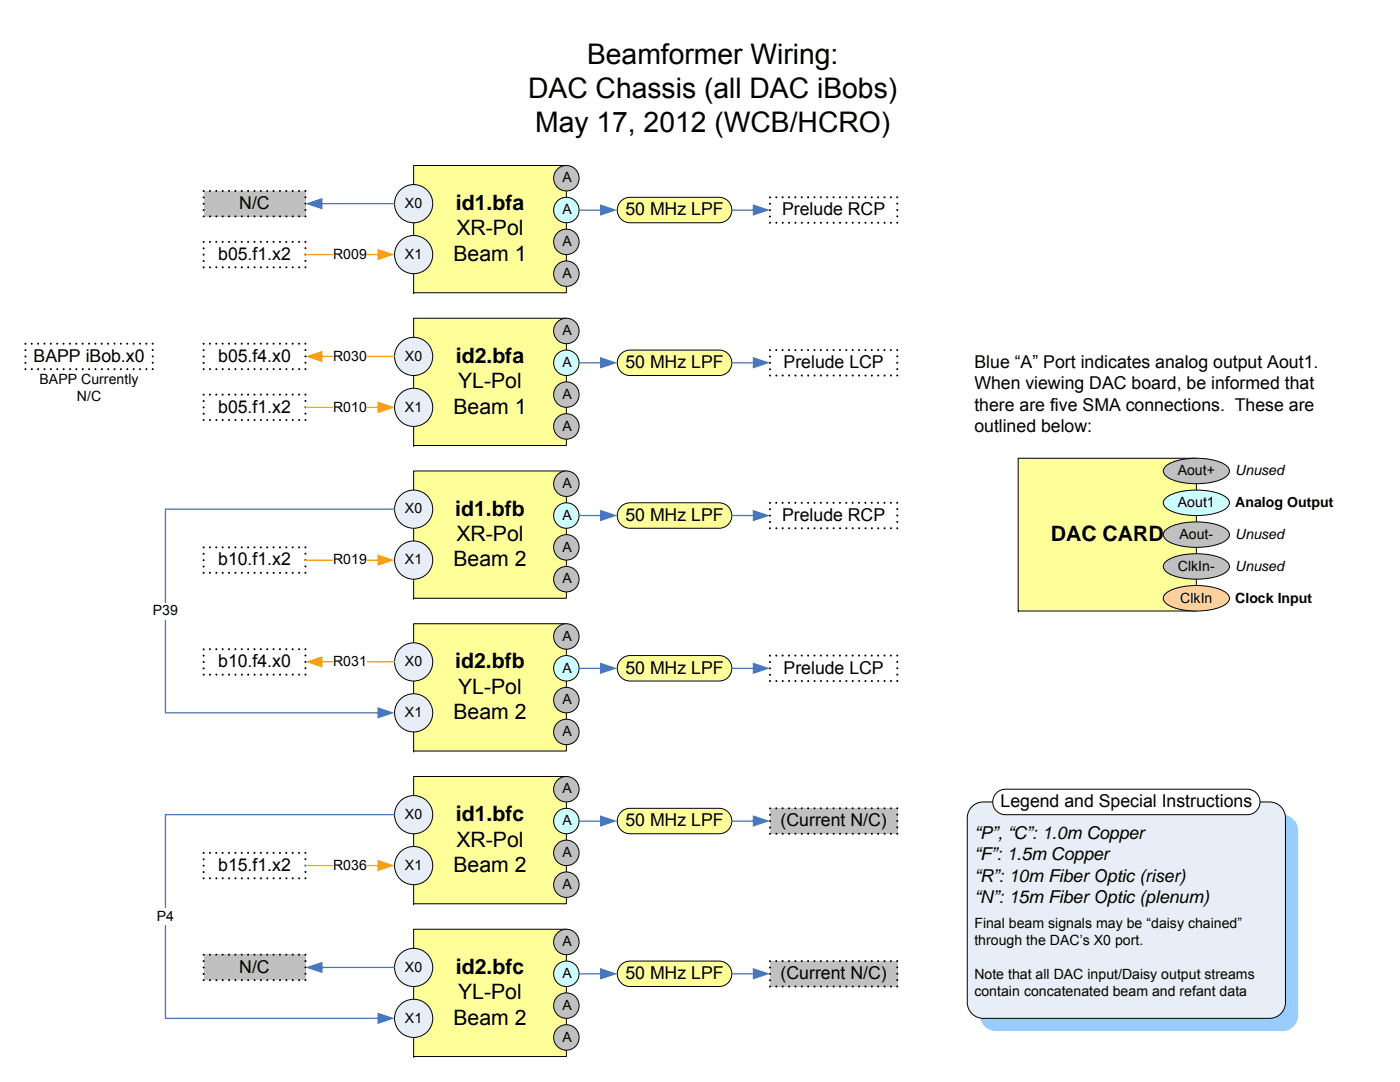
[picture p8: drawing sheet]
<svg xmlns="http://www.w3.org/2000/svg" width="279mm" height="216mm" viewBox="0 0 279 216" stroke-linecap="round" stroke-linejoin="round" font-family="sans-serif">
<path d="M82.5 33h30.5v25.4h-30.5z" fill="#ff9"/>
<path d="M82.5 33h30.5v25.4h-30.5zM82.5 58.4h.1" fill="none" stroke="#000" stroke-width=".2"/>
<circle cx="113" cy="35.6" r="2.54" fill="#c0c0c0"/>
<circle cx="113" cy="35.6" r="2.54" fill="none" stroke="#000" stroke-width=".2"/>
<circle cx="82.6" cy="50.8" r="3.8" fill="#e8eef7"/>
<circle cx="82.6" cy="50.8" r="3.8" fill="none" stroke="#000" stroke-width=".2"/>
<circle cx="113" cy="41.9" r="2.54" fill="#cff"/>
<circle cx="113" cy="41.9" r="2.54" fill="none" stroke="#000" stroke-width=".2"/>
<circle cx="113" cy="48.3" r="2.54" fill="#c0c0c0"/>
<circle cx="113" cy="48.3" r="2.54" fill="none" stroke="#000" stroke-width=".2"/>
<circle cx="113" cy="54.6" r="2.54" fill="#c0c0c0"/>
<circle cx="113" cy="54.6" r="2.54" fill="none" stroke="#000" stroke-width=".2"/>
<circle cx="82.6" cy="40.6" r="3.8" fill="#e8eef7"/>
<circle cx="82.6" cy="40.6" r="3.8" fill="none" stroke="#000" stroke-width=".2"/>
<path d="M40.6 38.1h20.4v5.1h-20.4z" fill="#c0c0c0"/>
<path d="M40.6 38.1h20.4v5.1h-20.4z" fill="none" stroke="#000" stroke-width=".42" stroke-dasharray="0 1.3"/>
<path d="M115.6 41.9h4.5" fill="none" stroke="#4677bf" stroke-width=".25"/>
<path d="M119.8 40.8l3.4 1.1-3.4 1.2z" fill="#4677bf"/>
<path d="M40.6 48.3h20.4v5h-20.4z" fill="#fff"/>
<path d="M40.6 48.3h20.4v5h-20.4z" fill="none" stroke="#000" stroke-width=".42" stroke-dasharray="0 1.3"/>
<path d="M61 50.8h14.6" fill="none" stroke="#f90" stroke-width=".25"/>
<path d="M75.3 49.7l3.4 1.1-3.4 1.1z" fill="#f90"/>
<g fill="#fff">
<path d="M66.5 49.1h6.7v3.4h-6.7z"/>
<path d="M153.7 39.4h25.4v5h-25.4z"/>
</g>
<path d="M153.7 39.4h25.4v5h-25.4z" fill="none" stroke="#000" stroke-width=".42" stroke-dasharray="0 1.3"/>
<path d="M124.1 39.9l1-.5h.6h17.8a2.54 2.54 0 0 1 2.5 2.5 2.54 2.54 0 0 1-2.5 2.5h-17.8a2.54 2.54 0 0 1-2.4-1.6 2.54 2.54 0 0 1 .8-2.9z" fill-rule="evenodd" fill="#ff9"/>
<path d="M124.1 39.9l1-.5h.6h17.8a2.54 2.54 0 0 1 2.5 2.5 2.54 2.54 0 0 1-2.5 2.5h-17.8a2.54 2.54 0 0 1-2.4-1.6 2.54 2.54 0 0 1 .8-2.9z" fill="none" stroke="#000" stroke-width=".2"/>
<path d="M146 41.9h4.5" fill="none" stroke="#4677bf" stroke-width=".25"/>
<path d="M150.2 40.8l3.5 1.1-3.5 1.2z" fill="#4677bf"/>
<path d="M64.1 40.6h14.6" fill="none" stroke="#4677bf" stroke-width=".25"/>
<path d="M61 40.6l3.4-1.1v2.3z" fill="#4677bf"/>
<path d="M82.5 63.5h30.5v25.4h-30.5z" fill="#ff9"/>
<path d="M82.5 63.5h30.5v25.4h-30.5zM82.5 88.9h.1" fill="none" stroke="#000" stroke-width=".2"/>
<circle cx="113" cy="66" r="2.54" fill="#c0c0c0"/>
<circle cx="113" cy="66" r="2.54" fill="none" stroke="#000" stroke-width=".2"/>
<circle cx="82.6" cy="81.3" r="3.8" fill="#e8eef7"/>
<circle cx="82.6" cy="81.3" r="3.8" fill="none" stroke="#000" stroke-width=".2"/>
<circle cx="113" cy="72.4" r="2.54" fill="#cff"/>
<circle cx="113" cy="72.4" r="2.54" fill="none" stroke="#000" stroke-width=".2"/>
<circle cx="113" cy="78.7" r="2.54" fill="#c0c0c0"/>
<circle cx="113" cy="78.7" r="2.54" fill="none" stroke="#000" stroke-width=".2"/>
<circle cx="113" cy="85.1" r="2.54" fill="#c0c0c0"/>
<circle cx="113" cy="85.1" r="2.54" fill="none" stroke="#000" stroke-width=".2"/>
<circle cx="82.6" cy="71.1" r="3.8" fill="#e8eef7"/>
<circle cx="82.6" cy="71.1" r="3.8" fill="none" stroke="#000" stroke-width=".2"/>
<path d="M5.1 68.6h25.4v5.1h-25.4z" fill="#fff"/>
<path d="M5.1 68.6h25.4v5.1h-25.4z" fill="none" stroke="#000" stroke-width=".42" stroke-dasharray="0 1.3"/>
<path d="M115.6 72.4h4.5" fill="none" stroke="#4677bf" stroke-width=".25"/>
<path d="M119.8 71.2l3.4 1.2-3.4 1.1z" fill="#4677bf"/>
<path d="M40.6 78.7h20.4v5.1h-20.4z" fill="#fff"/>
<path d="M40.6 78.7h20.4v5.1h-20.4z" fill="none" stroke="#000" stroke-width=".42" stroke-dasharray="0 1.3"/>
<path d="M61 81.3h14.6" fill="none" stroke="#f90" stroke-width=".25"/>
<path d="M75.3 80.1l3.4 1.2-3.4 1.1z" fill="#f90"/>
<g fill="#fff">
<path d="M66.5 79.6h6.7v3.4h-6.7z"/>
<path d="M153.7 69.8h25.4v5.1h-25.4z"/>
</g>
<path d="M153.7 69.8h25.4v5.1h-25.4z" fill="none" stroke="#000" stroke-width=".42" stroke-dasharray="0 1.3"/>
<path d="M124.1 70.4l1-.5 .6-.1h17.8a2.54 2.54 0 0 1 2.5 2.6 2.54 2.54 0 0 1-2.5 2.5h-17.8a2.54 2.54 0 0 1-2.4-1.7 2.54 2.54 0 0 1 .8-2.8z" fill-rule="evenodd" fill="#ff9"/>
<path d="M124.1 70.4l1-.5 .6-.1h17.8a2.54 2.54 0 0 1 2.5 2.6 2.54 2.54 0 0 1-2.5 2.5h-17.8a2.54 2.54 0 0 1-2.4-1.7 2.54 2.54 0 0 1 .8-2.8z" fill="none" stroke="#000" stroke-width=".2"/>
<path d="M146 72.4h4.5" fill="none" stroke="#4677bf" stroke-width=".25"/>
<path d="M150.2 71.2l3.5 1.2-3.5 1.1z" fill="#4677bf"/>
<path d="M64.1 71.1h14.6" fill="none" stroke="#f90" stroke-width=".25"/>
<path d="M61 71.1l3.4-1.1v2.3z" fill="#f90"/>
<path d="M66.5 69.4h6.7v3.4h-6.7z" fill="#fff"/>
<path d="M82.5 94h30.5v25.4h-30.5z" fill="#ff9"/>
<path d="M82.5 94h30.5v25.4h-30.5zM82.5 119.4h.1" fill="none" stroke="#000" stroke-width=".2"/>
<circle cx="113" cy="96.5" r="2.54" fill="#c0c0c0"/>
<circle cx="113" cy="96.5" r="2.54" fill="none" stroke="#000" stroke-width=".2"/>
<circle cx="82.6" cy="111.8" r="3.8" fill="#e8eef7"/>
<circle cx="82.6" cy="111.8" r="3.8" fill="none" stroke="#000" stroke-width=".2"/>
<circle cx="113" cy="102.9" r="2.54" fill="#cff"/>
<circle cx="113" cy="102.9" r="2.54" fill="none" stroke="#000" stroke-width=".2"/>
<circle cx="113" cy="109.2" r="2.54" fill="#c0c0c0"/>
<circle cx="113" cy="109.2" r="2.54" fill="none" stroke="#000" stroke-width=".2"/>
<circle cx="113" cy="115.6" r="2.54" fill="#c0c0c0"/>
<circle cx="113" cy="115.6" r="2.54" fill="none" stroke="#000" stroke-width=".2"/>
<circle cx="82.6" cy="101.6" r="3.8" fill="#e8eef7"/>
<circle cx="82.6" cy="101.6" r="3.8" fill="none" stroke="#000" stroke-width=".2"/>
<path d="M115.6 102.9h4.5" fill="none" stroke="#4677bf" stroke-width=".25"/>
<path d="M119.8 101.7l3.4 1.2-3.4 1.1z" fill="#4677bf"/>
<path d="M40.6 109.2h20.4v5.1h-20.4z" fill="#fff"/>
<path d="M40.6 109.2h20.4v5.1h-20.4z" fill="none" stroke="#000" stroke-width=".42" stroke-dasharray="0 1.3"/>
<path d="M61 111.8h14.6" fill="none" stroke="#f90" stroke-width=".25"/>
<path d="M75.3 110.6l3.4 1.2-3.4 1.1z" fill="#f90"/>
<g fill="#fff">
<path d="M66.5 110.1h6.7v3.4h-6.7z"/>
<path d="M153.7 100.3h25.4v5.1h-25.4z"/>
</g>
<path d="M153.7 100.3h25.4v5.1h-25.4z" fill="none" stroke="#000" stroke-width=".42" stroke-dasharray="0 1.3"/>
<path d="M124.1 100.9l1-.5 .6-.1h17.8a2.54 2.54 0 0 1 2.5 2.6 2.54 2.54 0 0 1-2.5 2.5h-17.8a2.54 2.54 0 0 1-2.4-1.7 2.54 2.54 0 0 1 .8-2.8z" fill-rule="evenodd" fill="#ff9"/>
<path d="M124.1 100.9l1-.5 .6-.1h17.8a2.54 2.54 0 0 1 2.5 2.6 2.54 2.54 0 0 1-2.5 2.5h-17.8a2.54 2.54 0 0 1-2.4-1.7 2.54 2.54 0 0 1 .8-2.8z" fill="none" stroke="#000" stroke-width=".2"/>
<path d="M146 102.9h4.5" fill="none" stroke="#4677bf" stroke-width=".25"/>
<path d="M150.2 101.7l3.5 1.2-3.5 1.1z" fill="#4677bf"/>
<path d="M82.5 124.5h30.5v25.4h-30.5z" fill="#ff9"/>
<path d="M82.5 124.5h30.5v25.4h-30.5zM82.5 149.9h.1" fill="none" stroke="#000" stroke-width=".2"/>
<circle cx="113" cy="127" r="2.54" fill="#c0c0c0"/>
<circle cx="113" cy="127" r="2.54" fill="none" stroke="#000" stroke-width=".2"/>
<circle cx="82.6" cy="142.2" r="3.8" fill="#e8eef7"/>
<circle cx="82.6" cy="142.2" r="3.8" fill="none" stroke="#000" stroke-width=".2"/>
<circle cx="113" cy="133.4" r="2.54" fill="#cff"/>
<circle cx="113" cy="133.4" r="2.54" fill="none" stroke="#000" stroke-width=".2"/>
<circle cx="113" cy="139.7" r="2.54" fill="#c0c0c0"/>
<circle cx="113" cy="139.7" r="2.54" fill="none" stroke="#000" stroke-width=".2"/>
<circle cx="113" cy="146.1" r="2.54" fill="#c0c0c0"/>
<circle cx="113" cy="146.1" r="2.54" fill="none" stroke="#000" stroke-width=".2"/>
<circle cx="82.6" cy="132.1" r="3.8" fill="#e8eef7"/>
<circle cx="82.6" cy="132.1" r="3.8" fill="none" stroke="#000" stroke-width=".2"/>
<path d="M115.6 133.3h4.5" fill="none" stroke="#4677bf" stroke-width=".25"/>
<path d="M119.8 132.2l3.4 1.2-3.4 1.1z" fill="#4677bf"/>
<path d="M153.7 130.8h25.4v5.1h-25.4z" fill="#fff"/>
<path d="M153.7 130.8h25.4v5.1h-25.4z" fill="none" stroke="#000" stroke-width=".42" stroke-dasharray="0 1.3"/>
<path d="M124.1 131.4l1-.5 .6-.1h17.8a2.54 2.54 0 0 1 2.5 2.6 2.54 2.54 0 0 1-2.5 2.5h-17.8a2.54 2.54 0 0 1-2.4-1.7 2.54 2.54 0 0 1 .8-2.8z" fill-rule="evenodd" fill="#ff9"/>
<path d="M124.1 131.4l1-.5 .6-.1h17.8a2.54 2.54 0 0 1 2.5 2.6 2.54 2.54 0 0 1-2.5 2.5h-17.8a2.54 2.54 0 0 1-2.4-1.7 2.54 2.54 0 0 1 .8-2.8z" fill="none" stroke="#000" stroke-width=".2"/>
<path d="M146 133.3h4.5" fill="none" stroke="#4677bf" stroke-width=".25"/>
<path d="M150.2 132.2l3.5 1.2-3.5 1.1z" fill="#4677bf"/>
<path d="M64.1 132.1h14.6" fill="none" stroke="#f90" stroke-width=".25"/>
<path d="M61 132.1l3.4-1.2v2.3z" fill="#f90"/>
<path d="M66.5 130.4h6.7v3.4h-6.7z" fill="#fff"/>
<path d="M78.7 101.6h-45.7v40.6h42.6" fill="none" stroke="#4677bf" stroke-width=".25"/>
<path d="M75.3 141.1l3.4 1.1-3.4 1.2z" fill="#4677bf"/>
<path d="M30.5 120.2h5v3.4h-5z" fill="#fff"/>
<path d="M203.2 91.4h35.6v30.5h-35.6z" fill="#ff9"/>
<path d="M203.2 91.4h35.6v30.5h-35.6zM203.2 121.9h.1" fill="none" stroke="#000" stroke-width=".2"/>
<path d="M232.6 93.1a10.7 10.7 0 0 1 7.4-1.6 8.3 8.3 0 0 1 5 1.6 1.29 1.29 0 0 1-.5 2.2 13.6 13.6 0 0 1-11.4 0 1.33 1.33 0 0 1-.5-2.2z" fill-rule="evenodd" fill="#c0c0c0"/>
<path d="M232.6 93.1a10.7 10.7 0 0 1 7.4-1.6 8.3 8.3 0 0 1 5 1.6 1.29 1.29 0 0 1-.5 2.2 13.6 13.6 0 0 1-11.4 0 1.33 1.33 0 0 1-.5-2.2z" fill="none" stroke="#000" stroke-width=".2"/>
<path d="M232.6 99.4a10.7 10.7 0 0 1 7.4-1.6 8.3 8.3 0 0 1 5 1.6 1.29 1.29 0 0 1-.5 2.2 13.6 13.6 0 0 1-11.4 0 1.33 1.33 0 0 1-.5-2.2z" fill-rule="evenodd" fill="#cff"/>
<path d="M232.6 99.4a10.7 10.7 0 0 1 7.4-1.6 8.3 8.3 0 0 1 5 1.6 1.29 1.29 0 0 1-.5 2.2 13.6 13.6 0 0 1-11.4 0 1.33 1.33 0 0 1-.5-2.2z" fill="none" stroke="#000" stroke-width=".2"/>
<path d="M232.6 105.8a10.7 10.7 0 0 1 7.4-1.6 8.3 8.3 0 0 1 5 1.6 1.29 1.29 0 0 1-.5 2.2 13.6 13.6 0 0 1-11.4 0 1.33 1.33 0 0 1-.5-2.2z" fill-rule="evenodd" fill="#c0c0c0"/>
<path d="M232.6 105.8a10.7 10.7 0 0 1 7.4-1.6 8.3 8.3 0 0 1 5 1.6 1.29 1.29 0 0 1-.5 2.2 13.6 13.6 0 0 1-11.4 0 1.33 1.33 0 0 1-.5-2.2z" fill="none" stroke="#000" stroke-width=".2"/>
<path d="M232.6 112.1a10.7 10.7 0 0 1 7.4-1.6 8.3 8.3 0 0 1 5 1.6 1.29 1.29 0 0 1-.5 2.2 13.6 13.6 0 0 1-11.4 0 1.33 1.33 0 0 1-.5-2.2z" fill-rule="evenodd" fill="#c0c0c0"/>
<path d="M232.6 112.1a10.7 10.7 0 0 1 7.4-1.6 8.3 8.3 0 0 1 5 1.6 1.29 1.29 0 0 1-.5 2.2 13.6 13.6 0 0 1-11.4 0 1.33 1.33 0 0 1-.5-2.2z" fill="none" stroke="#000" stroke-width=".2"/>
<path d="M232.6 118.5a10.7 10.7 0 0 1 7.4-1.6 8.3 8.3 0 0 1 5 1.6 1.29 1.29 0 0 1-.5 2.2 13.6 13.6 0 0 1-11.4 0 1.33 1.33 0 0 1-.5-2.2z" fill-rule="evenodd" fill="#fc9"/>
<path d="M232.6 118.5a10.7 10.7 0 0 1 7.4-1.6 8.3 8.3 0 0 1 5 1.6 1.29 1.29 0 0 1-.5 2.2 13.6 13.6 0 0 1-11.4 0 1.33 1.33 0 0 1-.5-2.2z" fill="none" stroke="#000" stroke-width=".2"/>
<path d="M196.5 163.5a3.2 3.2 0 0 1 2.3-.9h57.1a3.2 3.2 0 0 1 3.2 3.1v36.9a3.2 3.2 0 0 1-3.2 3.1h-57.1a3.2 3.2 0 0 1-3.2-3.1v-36.9a3.2 3.2 0 0 1 .9-2.2z" fill-rule="evenodd" fill="#9cf"/>
<path d="M194 161a3.2 3.2 0 0 1 2.2-1h57.2a3.2 3.2 0 0 1 3.1 3.2v36.8a3.2 3.2 0 0 1-3.1 3.2h-57.2a3.2 3.2 0 0 1-3.2-3.2v-36.8a3.2 3.2 0 0 1 1-2.2z" fill-rule="evenodd" fill="#e8eef7"/>
<path d="M194 161a3.2 3.2 0 0 1 2.2-1h57.2a3.2 3.2 0 0 1 3.1 3.2v36.8a3.2 3.2 0 0 1-3.1 3.2h-57.2a3.2 3.2 0 0 1-3.2-3.2v-36.8a3.2 3.2 0 0 1 1-2.2z" fill="none" stroke="#000" stroke-width=".2"/>
<path d="M198.7 158.4a2.54 2.54 0 0 1 2-.9h48.2a2.54 2.54 0 0 1 2.6 2.5 2.54 2.54 0 0 1-2.6 2.6h-48.2a2.54 2.54 0 0 1-2.3-1.5 2.54 2.54 0 0 1 .3-2.7z" fill-rule="evenodd" fill="#fff"/>
<path d="M198.7 158.4a2.54 2.54 0 0 1 2-.9h48.2a2.54 2.54 0 0 1 2.6 2.5 2.54 2.54 0 0 1-2.6 2.6h-48.2a2.54 2.54 0 0 1-2.3-1.5 2.54 2.54 0 0 1 .3-2.7z" fill="none" stroke="#000" stroke-width=".2"/>
<path d="M82.5 154.9h30.5v25.4h-30.5z" fill="#ff9"/>
<path d="M82.5 154.9h30.5v25.4h-30.5zM82.5 180.3h.1" fill="none" stroke="#000" stroke-width=".2"/>
<circle cx="113" cy="157.5" r="2.54" fill="#c0c0c0"/>
<circle cx="113" cy="157.5" r="2.54" fill="none" stroke="#000" stroke-width=".2"/>
<circle cx="82.6" cy="172.7" r="3.8" fill="#e8eef7"/>
<circle cx="82.6" cy="172.7" r="3.8" fill="none" stroke="#000" stroke-width=".2"/>
<circle cx="113" cy="163.8" r="2.54" fill="#cff"/>
<circle cx="113" cy="163.8" r="2.54" fill="none" stroke="#000" stroke-width=".2"/>
<circle cx="113" cy="170.2" r="2.54" fill="#c0c0c0"/>
<circle cx="113" cy="170.2" r="2.54" fill="none" stroke="#000" stroke-width=".2"/>
<circle cx="113" cy="176.5" r="2.54" fill="#c0c0c0"/>
<circle cx="113" cy="176.5" r="2.54" fill="none" stroke="#000" stroke-width=".2"/>
<circle cx="82.6" cy="162.6" r="3.8" fill="#e8eef7"/>
<circle cx="82.6" cy="162.6" r="3.8" fill="none" stroke="#000" stroke-width=".2"/>
<path d="M115.6 163.8h4.5" fill="none" stroke="#4677bf" stroke-width=".25"/>
<path d="M119.8 162.7l3.4 1.1-3.4 1.2z" fill="#4677bf"/>
<path d="M40.6 170.2h20.4v5.1h-20.4z" fill="#fff"/>
<path d="M40.6 170.2h20.4v5.1h-20.4z" fill="none" stroke="#000" stroke-width=".42" stroke-dasharray="0 1.3"/>
<path d="M61 172.7h14.6" fill="none" stroke="#f90" stroke-width=".25"/>
<path d="M75.3 171.6l3.4 1.1-3.4 1.2z" fill="#f90"/>
<path d="M66.5 171h6.7v3.4h-6.7z" fill="#fff"/>
<path d="M153.7 161.3h25.4v5.1h-25.4z" fill="#c0c0c0"/>
<path d="M153.7 161.3h25.4v5.1h-25.4z" fill="none" stroke="#000" stroke-width=".42" stroke-dasharray="0 1.3"/>
<path d="M124.1 161.8l1-.4 .6-.1h17.8a2.54 2.54 0 0 1 2.5 2.5 2.54 2.54 0 0 1-2.5 2.6h-17.8a2.54 2.54 0 0 1-2.4-1.7 2.54 2.54 0 0 1 .8-2.9z" fill-rule="evenodd" fill="#ff9"/>
<path d="M124.1 161.8l1-.4 .6-.1h17.8a2.54 2.54 0 0 1 2.5 2.5 2.54 2.54 0 0 1-2.5 2.6h-17.8a2.54 2.54 0 0 1-2.4-1.7 2.54 2.54 0 0 1 .8-2.9z" fill="none" stroke="#000" stroke-width=".2"/>
<path d="M146 163.8h4.5" fill="none" stroke="#4677bf" stroke-width=".25"/>
<path d="M150.2 162.7l3.5 1.1-3.5 1.2z" fill="#4677bf"/>
<path d="M82.5 185.4h30.5v25.4h-30.5z" fill="#ff9"/>
<path d="M82.5 185.4h30.5v25.4h-30.5zM82.5 210.8h.1" fill="none" stroke="#000" stroke-width=".2"/>
<circle cx="113" cy="188" r="2.54" fill="#c0c0c0"/>
<circle cx="113" cy="188" r="2.54" fill="none" stroke="#000" stroke-width=".2"/>
<circle cx="82.6" cy="203.2" r="3.8" fill="#e8eef7"/>
<circle cx="82.6" cy="203.2" r="3.8" fill="none" stroke="#000" stroke-width=".2"/>
<circle cx="113" cy="194.3" r="2.54" fill="#cff"/>
<circle cx="113" cy="194.3" r="2.54" fill="none" stroke="#000" stroke-width=".2"/>
<circle cx="113" cy="200.7" r="2.54" fill="#c0c0c0"/>
<circle cx="113" cy="200.7" r="2.54" fill="none" stroke="#000" stroke-width=".2"/>
<circle cx="113" cy="207" r="2.54" fill="#c0c0c0"/>
<circle cx="113" cy="207" r="2.54" fill="none" stroke="#000" stroke-width=".2"/>
<circle cx="82.6" cy="193" r="3.8" fill="#e8eef7"/>
<circle cx="82.6" cy="193" r="3.8" fill="none" stroke="#000" stroke-width=".2"/>
<path d="M115.6 194.3h4.5" fill="none" stroke="#4677bf" stroke-width=".25"/>
<path d="M119.8 193.2l3.4 1.1-3.4 1.2z" fill="#4677bf"/>
<path d="M153.7 191.8h25.4v5h-25.4z" fill="#c0c0c0"/>
<path d="M153.7 191.8h25.4v5h-25.4z" fill="none" stroke="#000" stroke-width=".42" stroke-dasharray="0 1.3"/>
<path d="M124.1 192.3l1-.5h.6h17.8a2.54 2.54 0 0 1 2.5 2.5 2.54 2.54 0 0 1-2.5 2.5h-17.8a2.54 2.54 0 0 1-2.4-1.6 2.54 2.54 0 0 1 .8-2.9z" fill-rule="evenodd" fill="#ff9"/>
<path d="M124.1 192.3l1-.5h.6h17.8a2.54 2.54 0 0 1 2.5 2.5 2.54 2.54 0 0 1-2.5 2.5h-17.8a2.54 2.54 0 0 1-2.4-1.6 2.54 2.54 0 0 1 .8-2.9z" fill="none" stroke="#000" stroke-width=".2"/>
<path d="M146 194.3h4.5" fill="none" stroke="#4677bf" stroke-width=".25"/>
<path d="M150.2 193.2l3.5 1.1-3.5 1.2z" fill="#4677bf"/>
<path d="M64.1 193h14.6" fill="none" stroke="#4677bf" stroke-width=".25"/>
<path d="M61 193l3.4-1.1v2.3z" fill="#4677bf"/>
<path d="M78.7 162.6h-45.7v40.6h42.6" fill="none" stroke="#4677bf" stroke-width=".25"/>
<path d="M75.3 202.1l3.4 1.1-3.4 1.1z" fill="#4677bf"/>
<path d="M31.3 181.2h3.5v3.4h-3.5z" fill="#fff"/>
<path d="M40.6 190.5h20.4v5.1h-20.4z" fill="#c0c0c0"/>
<path d="M40.6 190.5h20.4v5.1h-20.4z" fill="none" stroke="#000" stroke-width=".42" stroke-dasharray="0 1.3"/>
<path d="M40.6 68.6h20.4v5.1h-20.4z" fill="#fff"/>
<path d="M40.6 68.6h20.4v5.1h-20.4z" fill="none" stroke="#000" stroke-width=".42" stroke-dasharray="0 1.3"/>
<path d="M40.6 129.5h20.4v5.1h-20.4z" fill="#fff"/>
<path d="M40.6 129.5h20.4v5.1h-20.4z" fill="none" stroke="#000" stroke-width=".42" stroke-dasharray="0 1.3"/>
<g font-size="5.7">
<text x="117.2" y="12.7">Beamformer Wiring:</text>
<text x="105.4" y="19.5">DAC Chassis (all DAC iBobs)</text>
<text x="106.8" y="26.2">May 17, 2012 (WCB/HCRO)</text>
</g>
<g font-size="4.2">
<text x="91" y="41.9">id1.bfa</text>
<text x="91.1" y="47">XR-Pol</text>
<text x="90.5" y="52.1">Beam 1</text>
<text x="91" y="72.4">id2.bfa</text>
<text x="91.4" y="77.5">YL-Pol</text>
<text x="90.5" y="82.5">Beam 1</text>
<text x="90.8" y="102.9">id1.bfb</text>
<text x="91.1" y="107.9">XR-Pol</text>
<text x="209.7" y="107.9">DAC CARD</text>
<text x="90.5" y="113">Beam 2</text>
<text x="90.8" y="133.3">id2.bfb</text>
<text x="90.5" y="143.5">Beam 2</text>
<text x="91.4" y="138.4">YL-Pol</text>
<text x="91" y="163.8">id1.bfc</text>
<text x="90.5" y="174">Beam 2</text>
<text x="91.1" y="168.9">XR-Pol</text>
<text x="91" y="194.3">id2.bfc</text>
<text x="91.4" y="199.4">YL-Pol</text>
<text x="90.5" y="204.5">Beam 2</text>
</g>
<g font-size="3.5">
<text x="47.8" y="41.7">N/C</text>
<text x="124.8" y="43">50 MHz LPF</text>
<text x="156.1" y="43">Prelude RCP</text>
<text x="43.5" y="51.9">b05.f1.x2</text>
<text x="6.7" y="72.2">BAPP iBob.x0</text>
<text x="43.5" y="72.2">b05.f4.x0</text>
<text x="124.8" y="73.4">50 MHz LPF</text>
<text x="156.4" y="73.4">Prelude LCP</text>
<text x="194.5" y="73.4">Blue “A” Port indicates analog output Aout1.</text>
<text x="194.5" y="77.7">When viewing DAC board, be informed that</text>
<text x="43.5" y="82.3">b05.f1.x2</text>
<text x="194.5" y="81.9">there are five SMA connections. These are</text>
<text x="194.5" y="86.1">outlined below:</text>
<text x="124.8" y="103.9">50 MHz LPF</text>
<text x="156.1" y="103.9">Prelude RCP</text>
<text x="43.5" y="112.8">b10.f1.x2</text>
<text x="43.5" y="133.1">b10.f4.x0</text>
<text x="124.8" y="134.4">50 MHz LPF</text>
<text x="156.4" y="134.4">Prelude LCP</text>
<text x="199.7" y="161.1">Legend and Special Instructions</text>
<text x="124.8" y="164.9">50 MHz LPF</text>
<text x="155.8" y="164.9">(Current N/C)</text>
<text x="194.5" y="167.4">“P”, “C”: 1.0m Copper</text>
<text x="43.5" y="173.8">b15.f1.x2</text>
<text x="194.5" y="171.7">“F”: 1.5m Copper</text>
<text x="194.5" y="175.9">“R”: 10m Fiber Optic (riser)</text>
<text x="194.5" y="180.1">“N”: 15m Fiber Optic (plenum)</text>
<text x="47.8" y="194.1">N/C</text>
<text x="124.8" y="195.4">50 MHz LPF</text>
<text x="155.8" y="195.4">(Current N/C)</text>
</g>
<g font-size="2.8">
<text x="80.8" y="41.5">X0</text>
<text x="112.2" y="36.4">A</text>
<text x="112.2" y="42.8">A</text>
<text x="66.5" y="51.6">R009</text>
<text x="80.8" y="51.6">X1</text>
<text x="112.2" y="49.1">A</text>
<text x="112.2" y="55.5">A</text>
<text x="66.5" y="72">R030</text>
<text x="80.8" y="72">X0</text>
<text x="112.2" y="66.9">A</text>
<text x="7.9" y="76.6">BAPP Currently</text>
<text x="112.2" y="73.2">A</text>
<text x="15.3" y="80">N/C</text>
<text x="66.5" y="82.1">R010</text>
<text x="80.8" y="82.1">X1</text>
<text x="112.2" y="79.6">A</text>
<text x="112.2" y="85.9">A</text>
<text x="235" y="94.8">Aout+</text>
<text x="246.5" y="94.8">Unused</text>
<text x="112.2" y="97.4">A</text>
<text x="235.1" y="101.2">Aout1</text>
<text x="246.5" y="101.2">Analog Output</text>
<text x="80.8" y="102.4">X0</text>
<text x="112.2" y="103.7">A</text>
<text x="235.4" y="107.5">Aout-</text>
<text x="246.5" y="107.5">Unused</text>
<text x="66.5" y="112.6">R019</text>
<text x="80.8" y="112.6">X1</text>
<text x="112.2" y="110.1">A</text>
<text x="235.1" y="113.9">ClkIn-</text>
<text x="246.5" y="113.9">Unused</text>
<text x="112.2" y="116.4">A</text>
<text x="30.5" y="122.8">P39</text>
<text x="235.5" y="120.2">ClkIn</text>
<text x="246.5" y="120.2">Clock Input</text>
<text x="112.2" y="127.8">A</text>
<text x="66.5" y="132.9">R031</text>
<text x="80.8" y="132.9">X0</text>
<text x="112.2" y="134.2">A</text>
<text x="80.8" y="143.1">X1</text>
<text x="112.2" y="140.5">A</text>
<text x="112.2" y="146.9">A</text>
<text x="112.2" y="158.3">A</text>
<text x="80.8" y="163.4">X0</text>
<text x="112.2" y="164.7">A</text>
<text x="66.5" y="173.6">R036</text>
<text x="80.8" y="173.6">X1</text>
<text x="112.2" y="171">A</text>
<text x="112.2" y="177.4">A</text>
<text x="31.3" y="183.7">P4</text>
<text x="194.5" y="185.2">Final beam signals may be “daisy chained”</text>
<text x="112.2" y="188.8">A</text>
<text x="194.5" y="188.6">through the DAC’s X0 port.</text>
<text x="80.8" y="193.9">X0</text>
<text x="112.2" y="195.2">A</text>
<text x="194.5" y="195.4">Note that all DAC input/Daisy output streams</text>
<text x="112.2" y="201.5">A</text>
<text x="194.5" y="198.8">contain concatenated beam and refant data</text>
<text x="80.8" y="204">X1</text>
<text x="112.2" y="207.9">A</text>
</g>
</svg>
